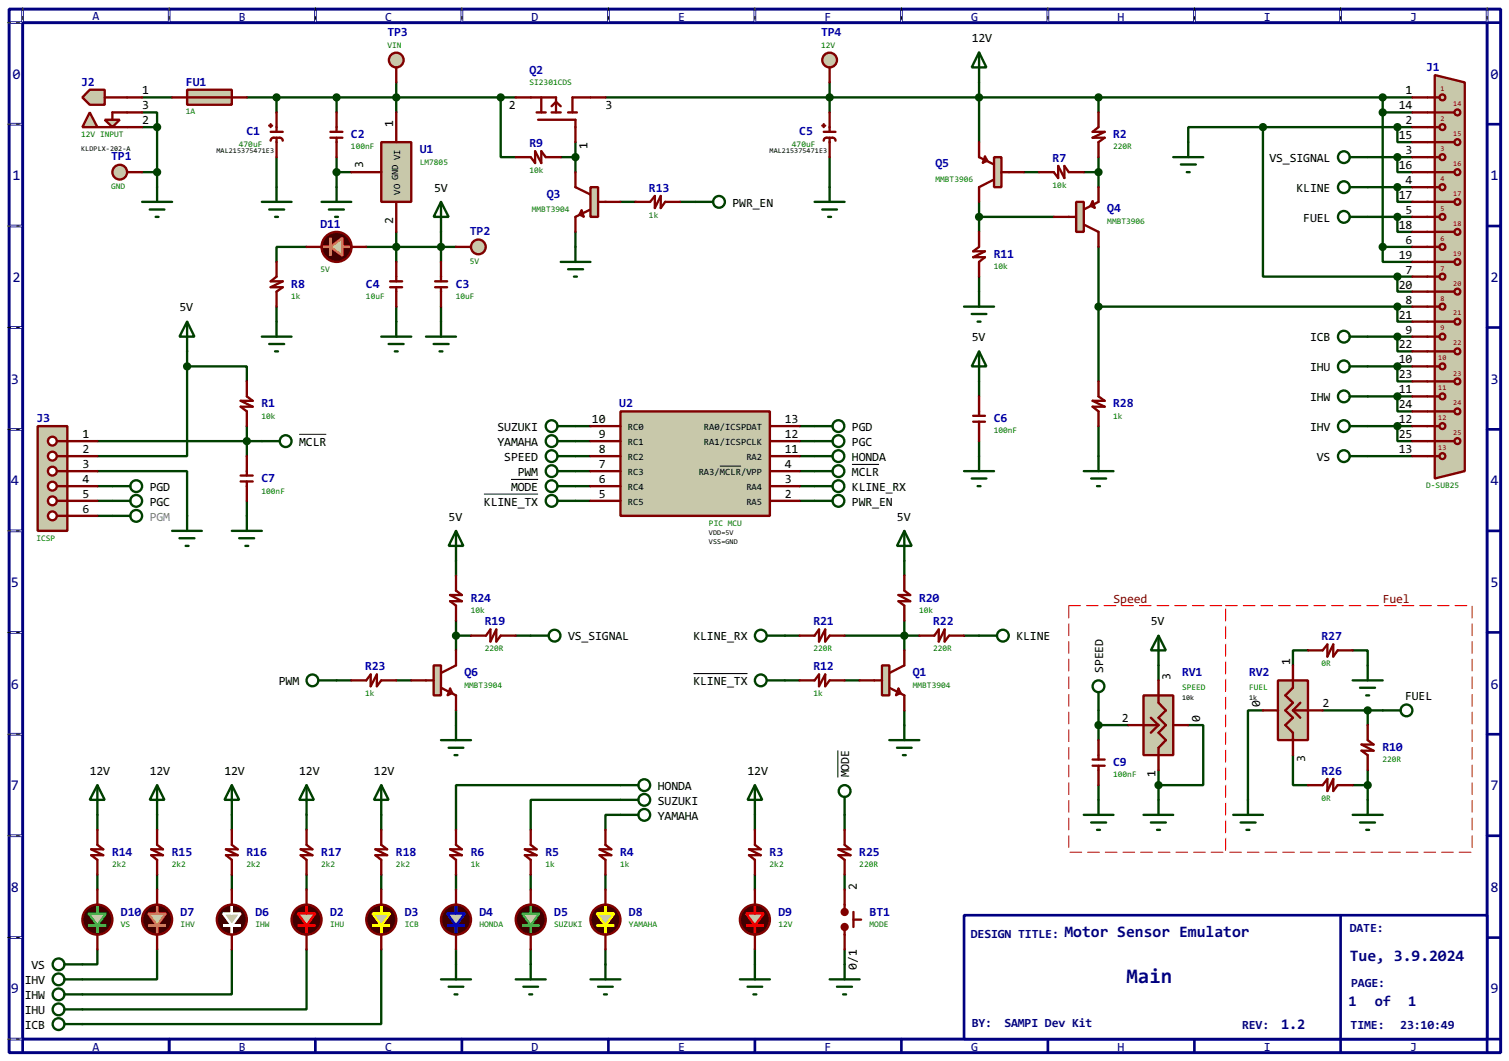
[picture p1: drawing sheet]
<svg xmlns="http://www.w3.org/2000/svg" width="256mm" height="180mm" viewBox="0 0 256 180" stroke-linecap="round" stroke-linejoin="round" font-family="sans-serif">
<path d="M1.6 1.6h253.5v177.3h-253.5zM3.9 3.9h248.9v172.7h-248.9z" fill="none" stroke="#000080" stroke-width=".5"/>
<g fill="none" stroke="#000080" stroke-width=".45">
<path d="M3.9 1.6v2.3h-2.3M28.8 1.6v2.3M53.6 1.6v2.3M78.5 1.6v2.3M103.4 1.6v2.3M128.3 1.6v2.3M153.2 1.6v2.3M178.1 1.6v2.3M203 1.6v2.3M227.9 1.6v2.3M252.8 1.6v2.3h2.3M1.6 21.1h2.3"/>
<path d="M1.6 38.4h2.3M252.8 21.1h2.3M252.8 38.4h2.3M1.6 55.7h2.3M252.8 55.7h2.3M1.6 73h2.3M252.8 73h2.3M1.6 90.2h2.3M252.8 90.2h2.3M1.6 107.5h2.3M252.8 107.5h2.3M1.6 124.8h2.3"/>
<path d="M252.8 124.8h2.3M1.6 142h2.3M1.6 159.3h2.3M252.8 142h2.3M252.8 159.3h2.3M1.6 176.6h2.3v2.3M28.8 176.6v2.3M53.6 176.6v2.3M78.5 176.6v2.3M103.4 176.6v2.3M128.3 176.6v2.3M153.2 176.6v2.3"/>
<path d="M178.1 176.6v2.3M203 176.6v2.3M227.9 176.6v2.3M255.1 176.6h-2.3v2.3"/>
</g>
<g fill="none" stroke="#fff" stroke-width=".17">
<path d="M1.3 3.9h2.3M3.9 1.3v2.3M28.8 1.3v2.3M53.6 1.3v2.3M78.5 1.3v2.3M103.4 1.3v2.3M128.3 1.3v2.3M153.2 1.3v2.3M178.1 1.3v2.3M203 1.3v2.3M227.9 1.3v2.3M252.8 1.3v2.3"/>
<path d="M1.3 21.1h2.3M1.3 38.4h2.3M1.3 55.7h2.3M1.3 73h2.3M1.3 90.2h2.3M1.3 107.5h2.3M1.3 124.8h2.3M1.3 142h2.3M1.3 159.3h2.3M1.3 176.6h2.3"/>
</g>
<g fill="none" stroke="#000" stroke-width=".17" stroke-dasharray=".5 1">
<path d="M1.3 3.9h2.3M3.9 1.3v2.3M28.8 1.3v2.3M53.6 1.3v2.3M78.5 1.3v2.3M103.4 1.3v2.3M128.3 1.3v2.3M153.2 1.3v2.3M178.1 1.3v2.3M203 1.3v2.3M227.9 1.3v2.3M252.8 1.3v2.3"/>
<path d="M1.3 21.1h2.3M1.3 38.4h2.3M1.3 55.7h2.3M1.3 73h2.3M1.3 90.2h2.3M1.3 107.5h2.3M1.3 124.8h2.3M1.3 142h2.3M1.3 159.3h2.3M1.3 176.6h2.3"/>
</g>
<path d="M163.9 155.5h88.9v21.1h-88.9z" fill="#fff" stroke="#000080" stroke-width=".45"/>
<path d="M227.9 155.5v21.1" fill="none" stroke="#000080" stroke-width=".45"/>
<g fill="none" stroke="#004000" stroke-width=".4">
<path d="M24.2 19.1h2.5v2.5M24.2 16.6h5.1M42 16.6h45.7M47 16.6v2.5M57.2 16.6v2.5M67.4 14v5.1M85.1 16.6v10.1h2.6M102.9 16.6h137.2M141 14v5.1M166.4 14v10.2M186.7 16.6v2.5M235 16.6v25.4"/>
<path d="M235 19.1h5.1M24.2 21.6h2.5M24.2 29.3h2.5M26.7 21.6v10.2M47 26.7v5.1M57.2 26.7v5.1M57.2 29.3h2.5M67.4 39.4v5.1M75 39.4v5.1M95.3 26.7h2.5M97.8 24.2v5.1M97.8 39.4v2.6"/>
<path d="M105.5 34.3h2.5M115.6 34.3h2.6M141 26.7v5.1M166.4 34.3v5.1M166.4 36.9h12.7M174 29.3h2.6M184.2 29.3h2.5M186.7 26.7v5.1M214.7 21.6h-12.7v2.6M214.7 21.6v25.4h22.8M214.7 21.6h25.4M229.4 26.7h10.7"/>
<path d="M229.4 31.8h10.7M232.5 36.9h7.6M237.5 21.6v2.6h2.6M237.5 26.7v2.6h2.6M237.5 31.8v2.5h2.6M237.5 36.9v2.5h2.6M31.8 59.7v2.6M47 52.1v2.6M52.1 42h-5.1v2.5M62.3 42h15.2M67.4 52.1v2.6M75 52.1v2.6"/>
<path d="M166.4 47v2.6M186.7 42v22.8M186.7 52.1h53.4M229.4 57.2h10.7M235 42v2.5h5.1M235 42h5.1M237.5 57.2v2.5h2.6M237.5 47v2.6h2.6M237.5 52.1v2.6h2.6M237.5 47h2.6M16.6 75h27.9M31.8 62.3h10.2v2.5"/>
<path d="M31.8 62.3v15.2h-15.2M42 72.4v5.1M97.8 72.4h2.6M97.8 75h2.6M97.8 77.5h2.6M135.9 72.4h2.6M135.9 75h2.6M135.9 77.5h2.6M166.4 64.8v2.6M166.4 75v2.5M186.7 72.4v5.1M229.4 72.4h10.7"/>
<path d="M229.4 77.5h10.7M232.5 62.3h7.6M232.5 67.4h7.6M237.5 62.3v2.5h2.6M237.5 67.4v2.5h2.6M237.5 72.4v2.6h2.6M16.6 80.1h15.2v7.6M16.6 82.6h2.5M16.6 85.1h2.5M16.6 87.7h2.5M42 85.1v2.6M77.5 95.3v2.5"/>
<path d="M97.8 82.6h2.6M97.8 80.1h2.6M97.8 85.1h2.6M135.9 82.6h2.6M135.9 80.1h2.6M135.9 85.1h2.6M153.7 95.3v2.5M57.2 115.6h2.5M67.4 115.6h2.5M77.5 108h2.6M77.5 105.5v5M87.7 108h2.5"/>
<path d="M133.4 115.6h2.5M133.4 108h2.5M143.6 115.6h2.5M143.6 108h12.7M153.7 105.5v5M163.9 108h2.5M196.9 113.1v2.5M222.3 110.5h-2.5v2.6M229.9 110.5h2.6v2.6M16.6 138.5v2.5M26.7 138.5v2.5M39.4 138.5v2.5"/>
<path d="M52.1 138.5v2.5M64.8 138.5v2.5M77.5 120.7v2.5M105.5 138.5h-2.6v2.5M105.5 135.9h-15.3v5.1M105.5 133.4h-28v7.6M128.3 138.5v2.5M143.6 138.5v2.5M153.7 120.7v2.5M186.7 120.7v5.1M186.7 133.4v2.5M186.7 123.2h5.1"/>
<path d="M196.9 130.9v5M202 123.2h2.5v10.2h-7.6M214.7 120.7h-2.6v15.2M219.8 128.3v5.1h2.5M224.8 120.7h10.2M229.9 133.4h2.6M232.5 120.7v2.5M232.5 130.9v5M16.6 148.6v2.6M26.7 148.6v2.6M39.4 148.6v2.6M52.1 148.6v2.6"/>
<path d="M64.8 148.6v2.6M77.5 148.6v2.6M90.2 148.6v2.6M102.9 148.6v2.6M128.3 148.6v2.6M143.6 148.6v2.6M16.6 161.3v2.6h-2.6M26.7 161.3v5.1h-12.7M39.4 161.3v7.7h-25.4M52.1 161.3v10.2h-38.1M64.8 161.3v12.7h-50.8M77.5 161.3v2.6"/>
<path d="M90.2 161.3v2.6M102.9 161.3v2.6M128.3 161.3v2.6M143.6 161.3v2.6"/>
<circle cx="228.4" cy="31.8" r="1"/>
<circle cx="228.4" cy="26.7" r="1"/>
<circle cx="228.4" cy="57.2" r="1"/>
<circle cx="228.4" cy="77.5" r="1"/>
<circle cx="228.4" cy="72.4" r="1"/>
</g>
<circle cx="235" cy="19.1" r=".5" fill="#004000" stroke="#004000" stroke-width=".4"/>
<path d="M19.1 19.1h2.5M16.6 21.6h5" fill="none" stroke="#800000" stroke-width=".4"/>
<path d="M15.3 15.3h2.5v2.5h-2.5l-1.3-1.2z" fill-rule="evenodd" fill="#c8c8aa" stroke="#800000" stroke-width=".4"/>
<path d="M17.8 16.6h3.8" fill="none" stroke="#800000" stroke-width=".4"/>
<path d="M17.8 20.4h2.6l-1.3 1.2z" fill="#c8c8aa" stroke="#800000" stroke-width=".4"/>
<path d="M19.1 19.1v1.3" fill="none" stroke="#800000" stroke-width=".4"/>
<path d="M15.3 19.1l1.3 2.5h-2.6z" fill="#c8c8aa" stroke="#800000" stroke-width=".4"/>
<g fill="none" stroke="#800000" stroke-width=".4">
<path d="M21.6 19.1h2.6M21.6 16.6h2.6M47 19.1v3.3M57.2 19.1v3.3M21.6 21.6h2.6M45.8 21.4h.5M46 23.9l.1-.3 .4-.2 1.3 .1 .3 .4M46 21.1v.5M46 22.4h2.1M47 23.4v3.3M56.2 22.4h2M56.2 23.4h2"/>
<path d="M57.2 23.4v3.3M66.3 47.8h2.1M66.3 48.8h2.1M67.4 44.5v3.3M67.4 48.8v3.3M42 64.8v2.6l1 .7h-2.1l2.1 1h-2.1l1.1 .8v2.5M165.4 70.7h2M165.4 71.7h2M166.4 67.4v3.3M166.4 71.7v3.3M185.7 129.1h2.1M185.7 130.1h2.1"/>
<path d="M186.7 125.8v3.3M186.7 130.1v3.3M143.6 151.2v3.8M143.6 157.5v3.8M145.1 155v2.5M145.1 156.3h1.3"/>
</g>
<g fill="none" stroke="#004000" stroke-width=".4">
<path d="M166.4 8.9l1.3 2.6h-2.5zM166.4 8.9v5.1M24.2 34.3h5.1M25.5 35.6h2.5M26.5 36.9h.5M26.7 31.8v2.5M44.5 34.3h5.1M45.8 35.6h2.5M46.8 36.9h.5M47 31.8v2.5M54.7 34.3h5M55.9 35.6h2.6"/>
<path d="M57 36.9h.5M57.2 31.8v2.5M75 34.3l1.3 2.6h-2.6zM75 34.3v5.1M31.8 54.7l1.3 2.5h-2.6zM31.8 54.7v5M64.8 57.2h5.1M66.1 58.5h2.5M67.1 59.7h.5M67.4 54.7v2.5M72.4 57.2h5.1M73.7 58.5h2.6"/>
<path d="M74.7 59.7h.5M75 54.7v2.5M166.4 59.7l1.3 2.6h-2.5zM166.4 59.7v5.1M44.5 75h3.1M94.8 77.5h3M138.5 75h3M138.5 72.4h3M138.5 77.5h3M166.4 77.5v2.6M19.1 82.6h3.1M19.1 85.1h3.1"/>
<path d="M29.3 90.2h5M30.5 91.5h2.6M31.6 92.8h.5M31.8 87.7v2.5M94.8 82.6h3M94.8 80.1h3M138.5 80.1h3M163.9 80.1h5.1M165.2 81.3h2.5M166.2 82.6h.5M186.7 117.7v3M196.9 108l1.3 2.5h-2.6z"/>
<path d="M196.9 108v5.1M143.6 135.4v3.1M184.2 138.5h5.1M185.5 139.8h2.5M186.7 135.9v2.6M194.4 138.5h5M195.6 139.8h2.6M196.9 135.9v2.6M209.6 138.5h5.1M210.9 139.8h2.5M212.1 135.9v2.6M235 120.7h3.1"/>
<path d="M186.5 141h.5M196.7 141h.5M211.9 141h.5M141 166.4h5.1M142.3 167.7h2.5M143.3 169h.5M143.6 163.9v2.5"/>
<circle cx="48.5" cy="75" r="1"/>
<circle cx="93.7" cy="77.5" r="1"/>
<circle cx="142.5" cy="72.4" r="1"/>
<circle cx="142.5" cy="77.5" r="1"/>
<circle cx="142.5" cy="75" r="1"/>
<circle cx="23.1" cy="82.6" r="1"/>
<circle cx="23.1" cy="85.1" r="1"/>
<circle cx="93.7" cy="82.6" r="1"/>
<circle cx="93.7" cy="80.1" r="1"/>
<circle cx="142.5" cy="80.1" r="1"/>
<circle cx="186.7" cy="116.6" r="1"/>
<circle cx="143.5" cy="134.4" r="1"/>
<circle cx="239" cy="120.7" r="1"/>
</g>
<g fill="#004000" stroke="#004000" stroke-width=".4">
<circle cx="26.7" cy="21.6" r=".5"/>
<circle cx="57.2" cy="16.6" r=".5"/>
<circle cx="235" cy="16.6" r=".5"/>
</g>
<path d="M50.9 73.8h4.6M144.8 78.9h4.6M86.9 81.5h4.6M142.4 127.5v4.6" fill="none" stroke="#000" stroke-width=".17"/>
<g fill="#800000" stroke="#800000" stroke-width=".4">
<circle cx="143.5" cy="157.5" r=".5"/>
<circle cx="143.5" cy="155" r=".5"/>
</g>
<path d="M181.7 102.9h26.6v41.9h-26.6zM208.3 102.9h41.9v41.9h-41.9z" fill="none" stroke="#fff" stroke-width=".17"/>
<path d="M181.7 102.9h26.6v41.9h-26.6zM208.3 102.9h41.9v41.9h-41.9z" fill="none" stroke="#f00" stroke-width=".17" stroke-dasharray="2 1"/>
<circle cx="52.1" cy="156.3" r="2.55" fill="#400000" stroke="#800000" stroke-width=".4"/>
<path d="M50.6 155.2h1.5v-1.2v1.2h1.5l-1.5 2.1h1.5h-3h1.5v1.3v-1.3z" fill-rule="evenodd" fill="#c8c8aa" stroke="#f00" stroke-width=".4"/>
<path d="M52.1 151.2v2.5M52.1 158.8v2.5" fill="none" stroke="#800000" stroke-width=".4"/>
<circle cx="64.8" cy="156.3" r="2.55" fill="#400000" stroke="#800000" stroke-width=".4"/>
<path d="M63.3 155.2h1.5v-1.2v1.2h1.5l-1.5 2.1h1.5h-3h1.5v1.3v-1.3z" fill-rule="evenodd" fill="#c8c8aa" stroke="#ff0" stroke-width=".4"/>
<path d="M64.8 151.2v2.5M64.8 158.8v2.5" fill="none" stroke="#800000" stroke-width=".4"/>
<circle cx="39.4" cy="156.3" r="2.55" fill="#400000" stroke="#800000" stroke-width=".4"/>
<path d="M37.9 155.2h1.5v-1.2v1.2h1.5l-1.5 2.1h1.5h-3h1.5v1.3v-1.3z" fill-rule="evenodd" fill="#c8c8aa" stroke="#fff" stroke-width=".4"/>
<path d="M39.4 151.2v2.5M39.4 158.8v2.5" fill="none" stroke="#800000" stroke-width=".4"/>
<circle cx="26.7" cy="156.3" r="2.55" fill="#400000" stroke="#800000" stroke-width=".4"/>
<path d="M25.2 155.2h1.5v-1.2v1.2h1.5l-1.5 2.1h1.5h-3h1.5v1.3v-1.3z" fill-rule="evenodd" fill="#c8c8aa" stroke="#ff8000" stroke-width=".4"/>
<path d="M26.7 151.2v2.5M26.7 158.8v2.5" fill="none" stroke="#800000" stroke-width=".4"/>
<circle cx="16.5" cy="156.3" r="2.55" fill="#400000" stroke="#800000" stroke-width=".4"/>
<path d="M15 155.2h1.6v-1.2v1.2h1.5l-1.5 2.1h1.5h-3.1h1.6v1.3v-1.3z" fill-rule="evenodd" fill="#c8c8aa" stroke="#00c000" stroke-width=".4"/>
<path d="M16.6 151.2v2.5M16.6 158.8v2.5M128.3 141v2.6l1 .7h-2l2 1h-2l1 .8v2.5" fill="none" stroke="#800000" stroke-width=".4"/>
<path d="M125.8 166.4h5.1M127.1 167.7h2.5M128.1 169h.5M128.3 163.9v2.5" fill="none" stroke="#004000" stroke-width=".4"/>
<circle cx="128.3" cy="156.3" r="2.55" fill="#400000" stroke="#800000" stroke-width=".4"/>
<path d="M126.8 155.2h1.5v-1.2v1.2h1.5l-1.5 2.1h1.5h-3h1.5v1.3v-1.3z" fill-rule="evenodd" fill="#c8c8aa" stroke="#f00" stroke-width=".4"/>
<g fill="none" stroke="#800000" stroke-width=".4">
<path d="M74 47.8h2M74 48.8h2M75 44.5v3.3M75 48.8v3.3M232.5 123.2v2.6l1 .7h-2.1l2.1 1.1h-2.1l1.1 .7v2.6M16.6 141v2.6l1 .7h-2.1l2.1 1h-2.1l1.1 .8v2.5M26.7 141v2.6l1 .7h-2l2 1h-2l1 .8v2.5M39.4 141v2.6l1 .7h-2l2 1h-2l1 .8v2.5M52.1 141v2.6l1 .7h-2l2 1h-2l1 .8v2.5M64.8 141v2.6l1 .7h-2l2 1h-2l1 .8v2.5M77.5 141v2.6l1 .7h-2l2 1h-2l1 .8v2.5M90.2 141v2.6l1 .7h-2l2 1h-2l1 .8v2.5"/>
<path d="M102.9 141v2.6l1 .7h-2l2 1h-2l1 .8v2.5M128.3 151.2v2.5M128.3 158.8v2.5"/>
</g>
<g fill="none" stroke="#004000" stroke-width=".4">
<path d="M199.4 26.7h5.1M200.7 28h2.6M201.7 29.3h.5M202 24.2v2.5M229.4 36.9h3.1M44.5 57.2h5.1M45.8 58.5h2.5M46.8 59.7h.5M47 54.7v2.5M94.8 72.4h3M94.8 75h3M229.4 67.4h3.1"/>
<path d="M229.4 62.3h3.1M130.4 115.6h3M130.4 108h3M16.6 133.4l1.2 2.5h-2.5zM16.6 133.4v5.1M26.7 133.4l1.3 2.5h-2.5zM26.7 133.4v5.1M39.4 133.4l1.3 2.5h-2.5zM39.4 133.4v5.1M52.1 133.4l1.3 2.5h-2.5zM52.1 133.4v5.1M64.8 133.4l1.3 2.5h-2.5z"/>
<path d="M64.8 133.4v5.1M105.5 138.5h3M105.5 135.9h3M105.5 133.4h3M128.3 133.4l1.3 2.5h-2.5zM128.3 133.4v5.1M229.9 138.5h5.1M231.2 139.8h2.5M232.5 135.9v2.6M232.2 141h.5M11 166.4h3M11 163.9h3"/>
<path d="M11 169h3M11 171.5h3M11 174h3"/>
<circle cx="228.4" cy="36.9" r="1"/>
<circle cx="93.7" cy="75" r="1"/>
<circle cx="93.7" cy="72.4" r="1"/>
<circle cx="228.4" cy="67.4" r="1"/>
<circle cx="228.4" cy="62.3" r="1"/>
<circle cx="129.3" cy="108" r="1"/>
<circle cx="129.3" cy="115.6" r="1"/>
<circle cx="109.5" cy="138.5" r="1"/>
<circle cx="109.5" cy="133.4" r="1"/>
<circle cx="109.5" cy="135.9" r="1"/>
<circle cx="9.9" cy="174" r="1"/>
<circle cx="9.9" cy="171.5" r="1"/>
<circle cx="9.9" cy="166.4" r="1"/>
<circle cx="9.9" cy="163.9" r="1"/>
<circle cx="9.9" cy="169" r="1"/>
</g>
<path d="M117.9 114.5h9.2" fill="none" stroke="#000" stroke-width=".17"/>
<circle cx="74.9" cy="42" r=".5" fill="#004000" stroke="#004000" stroke-width=".4"/>
<path d="M105.5 69.9h25.4v17.8h-25.4z" fill="#c8c8aa" stroke="#800000" stroke-width=".4"/>
<g fill="none" stroke="#800000" stroke-width=".4">
<path d="M184.2 38.2l2.5 1.2M186.7 34.3l-2.5 1.3M100.4 72.4h5.1M100.4 75h5.1M100.4 77.5h5.1M130.9 72.4h5M130.9 75h5M130.9 77.5h5M100.4 85.1h5.1M100.4 82.6h5.1M100.4 80.1h5.1M130.9 85.1h5"/>
<path d="M130.9 82.6h5M130.9 80.1h5"/>
</g>
<path d="M122.4 79.2h3.6" fill="none" stroke="#000" stroke-width=".17"/>
<path d="M182.9 34.3h1.3v5.1h-1.3z" fill="#c8c8aa" stroke="#800000" stroke-width=".4"/>
<g fill="none" stroke="#800000" stroke-width=".4">
<path d="M87.7 16.6h6.8v2.5M91.2 19.1h1.6M92 16.6v2.5M93.8 19.1h1.5M93.8 18.1l.7-.8 .8 .8M96.6 19.1h1.5M102.9 16.6h-5.6v2.5M186.7 19.1v2.5l-1 .8h2.1l-2.1 1h2.1l-1.1 .8v2.5M87.7 26.7h2.5l.8 1v-2l1 2v-2l.8 1h2.5M91.5 20.4h6.3v3.8M97.8 31.8l2.6 1.3M100.4 35.6l-2.6 1.3"/>
<path d="M176.6 29.3h2.5l.8 1v-2.1l1 2.1v-2.1l.8 1.1h2.5M179.1 36.9h3.8M185.7 34.2l.4 1.1-.7-.3zM186.7 31.8v2.5M186.7 39.4v2.6M47 44.5v2.5l-1 .8h2.1l-2.1 1h2.1l-1.1 .8v2.5"/>
</g>
<circle cx="85.1" cy="16.6" r=".5" fill="#004000" stroke="#004000" stroke-width=".4"/>
<path d="M100.4 31.8h1.3v5.1h-1.3z" fill="#c8c8aa" stroke="#800000" stroke-width=".4"/>
<path d="M97.8 29.3v2.5M97.8 36.9v2.5M98.9 35.8l.3 1-.7-.3zM101.7 34.3h3.8M108 34.3h2.5l.8-1v2.1l1-2.1v2.1l.8-1.1h2.5M166.4 26.7l2.6 1.3M169 30.5l-2.6 1.3" fill="none" stroke="#800000" stroke-width=".4"/>
<circle cx="97.8" cy="26.7" r=".5" fill="#004000" stroke="#004000" stroke-width=".4"/>
<g fill="none" stroke="#004000" stroke-width=".4">
<path d="M118.2 34.3h3M95.3 44.5h5.1M96.6 45.8h2.5M97.6 47h.5M97.8 42v2.5M138.5 85.1h3"/>
<circle cx="122.2" cy="34.3" r="1"/>
<circle cx="142.5" cy="85.1" r="1"/>
</g>
<path d="M169 26.7h1.2v5.1h-1.2z" fill="#c8c8aa" stroke="#800000" stroke-width=".4"/>
<path d="M166.4 24.2v2.5M166.4 31.8v2.5M166.4 39.4v2.6l-1 .7h2l-2 1h2l-1 .8v2.5M167.4 26.6l.4 .7-.7 .4zM170.2 29.3h3.8" fill="none" stroke="#800000" stroke-width=".4"/>
<g fill="#004000" stroke="#004000" stroke-width=".4">
<circle cx="186.7" cy="29.3" r=".5"/>
<circle cx="186.7" cy="16.6" r=".5"/>
<circle cx="166.4" cy="36.9" r=".5"/>
<circle cx="166.4" cy="16.6" r=".5"/>
</g>
<path d="M163.9 52.1h5.1M165.2 53.4h2.5M166.2 54.7h.5M166.4 49.6v2.5" fill="none" stroke="#004000" stroke-width=".4"/>
<path d="M31.8 15.3h7.6v2.5h-7.6z" fill-rule="evenodd" fill="#c8c8aa" stroke="#800000" stroke-width=".4"/>
<path d="M29.3 16.6h12.7M151.2 116.9l2.5 1.3M153.7 113.1l-2.5 1.3" fill="none" stroke="#800000" stroke-width=".4"/>
<circle cx="47" cy="16.6" r=".5" fill="#004000" stroke="#004000" stroke-width=".4"/>
<path d="M149.9 113.1h1.3v5.1h-1.3z" fill="#c8c8aa" stroke="#800000" stroke-width=".4"/>
<path d="M153.7 97.8v2.6l1 .7h-2l2 1.1h-2l1 .7v2.6M80.1 108h2.5l.8-1v2l1-2v2l.7-1h2.6M135.9 115.6h2.6l.7-1v2l1.1-2v2l.7-1h2.6M135.9 108h2.6l.7-1v2l1.1-2v2l.7-1h2.6M146.1 115.6h3.8M152.7 117l.4 .8-.8 .3zM153.7 110.5v2.6M153.7 118.2v2.5M156.3 108h2.5l.8-1v2l1-2v2l.7-1h2.6" fill="none" stroke="#800000" stroke-width=".4"/>
<g fill="none" stroke="#004000" stroke-width=".4">
<path d="M94.8 85.1h3M138.5 82.6h3M153.7 90.2l1.3 2.6h-2.5zM153.7 90.2v5.1M54.2 115.6h3M90.2 108h3.1M166.4 108h3.1M151.2 125.8h5.1M152.5 127.1h2.5M153.5 128.3h.5M153.7 123.2v2.6"/>
<circle cx="93.7" cy="85.1" r="1"/>
<circle cx="142.5" cy="82.6" r="1"/>
<circle cx="53.1" cy="115.6" r="1"/>
<circle cx="94.2" cy="108" r="1"/>
<circle cx="170.4" cy="108" r="1"/>
</g>
<circle cx="153.7" cy="108" r=".5" fill="#004000" stroke="#004000" stroke-width=".4"/>
<path d="M82.3 84h9.2" fill="none" stroke="#000" stroke-width=".17"/>
<g fill="#c8c8aa" stroke="#800000" stroke-width=".4">
<path d="M243.9 12.8l5.1 1.2v66.1l-5.1 1.2z" fill-rule="evenodd"/>
<circle cx="245.1" cy="16.6" r=".5"/>
<circle cx="245.1" cy="21.6" r=".5"/>
<circle cx="245.1" cy="26.7" r=".5"/>
<circle cx="245.1" cy="31.8" r=".5"/>
<circle cx="245.1" cy="36.9" r=".5"/>
<circle cx="245.1" cy="42" r=".5"/>
<circle cx="245.1" cy="47" r=".5"/>
<circle cx="245.1" cy="52.1" r=".5"/>
<circle cx="245.1" cy="57.2" r=".5"/>
<circle cx="245.1" cy="62.3" r=".5"/>
<circle cx="245.1" cy="67.4" r=".5"/>
<circle cx="245.1" cy="72.4" r=".5"/>
<circle cx="247.7" cy="19.1" r=".5"/>
<circle cx="247.7" cy="24.2" r=".5"/>
<circle cx="247.7" cy="29.3" r=".5"/>
<circle cx="247.7" cy="34.3" r=".5"/>
<circle cx="247.7" cy="39.4" r=".5"/>
<circle cx="247.7" cy="44.5" r=".5"/>
<circle cx="247.7" cy="49.6" r=".5"/>
<circle cx="247.7" cy="54.7" r=".5"/>
<circle cx="247.7" cy="59.7" r=".5"/>
<circle cx="247.7" cy="64.8" r=".5"/>
<circle cx="247.7" cy="69.9" r=".5"/>
<circle cx="247.7" cy="75" r=".5"/>
<circle cx="245.1" cy="77.5" r=".5"/>
</g>
<g fill="none" stroke="#800000" stroke-width=".4">
<path d="M240.1 16.6h4.6M240.1 19.1h7.1M240.1 21.6h4.6M240.1 24.2h7.1M240.1 26.7h4.6M240.1 29.3h7.1M240.1 31.8h4.6M240.1 34.3h7.1M240.1 36.9h4.6M240.1 39.4h7.1M240.1 42h4.6M240.1 44.5h7.1"/>
<path d="M240.1 47h4.6M240.1 49.6h7.1M240.1 52.1h4.6M240.1 54.7h7.1M240.1 57.2h4.6M240.1 59.7h7.1M240.1 62.3h4.6M240.1 64.8h7.1M240.1 67.4h4.6M240.1 69.9h7.1M240.1 72.4h4.6M240.1 75h7.1"/>
<path d="M240.1 77.5h4.6"/>
</g>
<g fill="#004000" stroke="#004000" stroke-width=".4">
<circle cx="235" cy="42" r=".5"/>
<circle cx="237.5" cy="21.6" r=".5"/>
<circle cx="237.5" cy="26.7" r=".5"/>
<circle cx="237.5" cy="31.8" r=".5"/>
<circle cx="237.5" cy="36.9" r=".5"/>
<circle cx="237.5" cy="57.2" r=".5"/>
<circle cx="237.5" cy="62.3" r=".5"/>
<circle cx="237.5" cy="67.4" r=".5"/>
<circle cx="237.5" cy="72.4" r=".5"/>
</g>
<path d="M6.4 72.4h5.1v17.8h-5.1z" fill="#c8c8aa" stroke="#800000" stroke-width=".4"/>
<path d="M9.7 75h1.8" fill="none" stroke="#800000" stroke-width=".4"/>
<circle cx="8.9" cy="75" r=".75" fill="#feffff" stroke="#800000" stroke-width=".4"/>
<path d="M9.7 77.5h1.8" fill="none" stroke="#800000" stroke-width=".4"/>
<circle cx="8.9" cy="77.5" r=".75" fill="#feffff" stroke="#800000" stroke-width=".4"/>
<path d="M9.7 80.1h1.8" fill="none" stroke="#800000" stroke-width=".4"/>
<circle cx="8.9" cy="80.1" r=".75" fill="#feffff" stroke="#800000" stroke-width=".4"/>
<path d="M9.7 82.6h1.8" fill="none" stroke="#800000" stroke-width=".4"/>
<circle cx="8.9" cy="82.6" r=".75" fill="#feffff" stroke="#800000" stroke-width=".4"/>
<path d="M9.7 85.1h1.8" fill="none" stroke="#800000" stroke-width=".4"/>
<circle cx="8.9" cy="85.1" r=".75" fill="#feffff" stroke="#800000" stroke-width=".4"/>
<path d="M9.7 87.7h1.8" fill="none" stroke="#800000" stroke-width=".4"/>
<circle cx="8.9" cy="87.7" r=".75" fill="#feffff" stroke="#800000" stroke-width=".4"/>
<path d="M11.5 75h5.1M11.5 77.5h5.1M11.5 80.1h5.1M11.5 82.6h5.1M11.5 85.1h5.1M11.5 87.7h5.1" fill="none" stroke="#800000" stroke-width=".4"/>
<circle cx="31.8" cy="62.3" r=".5" fill="#004000" stroke="#004000" stroke-width=".4"/>
<g fill="none" stroke="#004000" stroke-width=".4">
<path d="M19.1 87.7h3.1"/>
<circle cx="23.1" cy="87.7" r="1"/>
</g>
<path d="M64.8 24.2h5.1v10.1h-5.1z" fill="#c8c8aa" stroke="#800000" stroke-width=".4"/>
<path d="M67.4 19.1v5.1M141 19.1v3.3M59.7 29.3h5.1M67.4 34.3v5.1M139.8 21.4h.5M140 23.9l.1-.3 .4-.2 1.3 .1 .2 .4M140 21.1v.5M140 22.4h2M141 23.4v3.3" fill="none" stroke="#800000" stroke-width=".4"/>
<g fill="#004000" stroke="#004000" stroke-width=".4">
<circle cx="67.3" cy="16.6" r=".5"/>
<circle cx="67.3" cy="42" r=".5"/>
<circle cx="57.2" cy="29.3" r=".5"/>
<circle cx="141" cy="16.6" r=".5"/>
</g>
<g fill="none" stroke="#004000" stroke-width=".4">
<path d="M138.5 34.3h5.1M139.8 35.6h2.5M140.8 36.9h.5M141 31.8v2.5M75 166.4h5.1M76.3 167.7h2.5M77.3 169h.5M77.5 163.9v2.5M87.7 166.4h5.1M89 167.7h2.5M90 169h.5M90.2 163.9v2.5"/>
<path d="M100.4 166.4h5.1M101.7 167.7h2.5M102.7 169h.5M102.9 163.9v2.5"/>
</g>
<circle cx="102.9" cy="156.3" r="2.55" fill="#400000" stroke="#800000" stroke-width=".4"/>
<path d="M101.4 155.2h1.5v-1.2v1.2h1.5l-1.5 2.1h1.5h-3h1.5v1.3v-1.3z" fill-rule="evenodd" fill="#c8c8aa" stroke="#ff0" stroke-width=".4"/>
<path d="M102.9 151.2v2.5M102.9 158.8v2.5" fill="none" stroke="#800000" stroke-width=".4"/>
<circle cx="90.2" cy="156.3" r="2.55" fill="#400000" stroke="#800000" stroke-width=".4"/>
<path d="M88.7 155.2h1.5v-1.2v1.2h1.5l-1.5 2.1h1.5h-3h1.5v1.3v-1.3z" fill-rule="evenodd" fill="#c8c8aa" stroke="#00c000" stroke-width=".4"/>
<path d="M90.2 151.2v2.5M90.2 158.8v2.5" fill="none" stroke="#800000" stroke-width=".4"/>
<circle cx="77.5" cy="156.3" r="2.55" fill="#400000" stroke="#800000" stroke-width=".4"/>
<path d="M76 155.2h1.5v-1.2v1.2h1.5l-1.5 2.1h1.5h-3h1.5v1.3v-1.3z" fill-rule="evenodd" fill="#c8c8aa" stroke="#00f" stroke-width=".4"/>
<path d="M75 116.9l2.5 1.3M77.5 113.1l-2.5 1.3M77.5 151.2v2.5M77.5 158.8v2.5" fill="none" stroke="#800000" stroke-width=".4"/>
<path d="M73.7 113.1h1.3v5.1h-1.3z" fill="#c8c8aa" stroke="#800000" stroke-width=".4"/>
<path d="M77.5 97.8v2.6l1 .7h-2l2 1.1h-2l1 .7v2.6M59.7 115.6h2.6l.7-1v2l1.1-2v2l.7-1h2.6M69.9 115.6h3.8M76.5 117l.4 .8-.8 .3zM77.5 110.5v2.6M77.5 118.2v2.5M143.6 141v2.6l1 .7h-2.1l2.1 1h-2.1l1.1 .8v2.5" fill="none" stroke="#800000" stroke-width=".4"/>
<path d="M77.5 90.2l1.3 2.6h-2.5zM77.5 90.2v5.1M75 125.8h5.1M76.3 127.1h2.5M77.3 128.3h.5M77.5 123.2v2.6" fill="none" stroke="#004000" stroke-width=".4"/>
<circle cx="77.5" cy="108" r=".5" fill="#004000" stroke="#004000" stroke-width=".4"/>
<circle cx="57.2" cy="42" r="2.55" fill="#400000" stroke="#800000" stroke-width=".4"/>
<path d="M56.2 40.4v1.6h-1.3h1.3l2-1.6v1.6h1.3h-1.3v1.5l-2-1.5v1.5z" fill-rule="evenodd" fill="#c8c8aa" stroke="#ff8000" stroke-width=".4"/>
<path d="M52.1 42h2.6M59.7 42h2.6" fill="none" stroke="#800000" stroke-width=".4"/>
<circle cx="20.3" cy="29.3" r="1.25" fill="#c8c8aa" stroke="#800000" stroke-width=".4"/>
<path d="M21.6 29.3h2.6" fill="none" stroke="#800000" stroke-width=".4"/>
<circle cx="26.7" cy="29.3" r=".5" fill="#004000" stroke="#004000" stroke-width=".4"/>
<path d="M194.4 118.2h5v10.1h-5z" fill="#c8c8aa" stroke="#800000" stroke-width=".4"/>
<path d="M196.9 115.6v3.8l1.3 1.3-1.3 1.3 1.3 1.2-1.3 1.3 1.3 1.3-1.3 1.3v3.8M191.8 123.2h5.1M195.6 122l1.3 1.2M196.9 123.2l-1.3 1.3M199.4 123.2h2.6" fill="none" stroke="#800000" stroke-width=".4"/>
<circle cx="186.7" cy="123.2" r=".5" fill="#004000" stroke="#004000" stroke-width=".4"/>
<path d="M217.2 115.6h5.1v10.2h-5.1z" fill="#c8c8aa" stroke="#800000" stroke-width=".4"/>
<path d="M186.7 64.8v2.6l1.1 .7h-2.1l2.1 1h-2.1l1 .8v2.5M219.8 113.1v3.8l-1.3 1.3 1.3 1.2-1.3 1.3 1.3 1.3-1.3 1.2 1.3 1.3v3.8M221 119.4l-1.2 1.3M222.3 110.5h2.5l.8-1v2.1l1-2.1v2.1l.8-1.1h2.5M214.7 120.7h2.5M219.8 120.7h5M219.8 120.7l1.2 1.3M222.3 133.4h2.5l.8-1v2l1-2v2l.8-1h2.5" fill="none" stroke="#800000" stroke-width=".4"/>
<g fill="#004000" stroke="#004000" stroke-width=".4">
<circle cx="196.9" cy="133.4" r=".5"/>
<circle cx="232.4" cy="120.7" r=".5"/>
<circle cx="232.4" cy="133.4" r=".5"/>
<circle cx="237.5" cy="47" r=".5"/>
<circle cx="214.6" cy="21.6" r=".5"/>
<circle cx="237.5" cy="52.1" r=".5"/>
<circle cx="186.7" cy="52.1" r=".5"/>
</g>
<path d="M186.7 77.5v2.6M184.2 80.1h5.1M185.5 81.3h2.5M186.5 82.6h.5M229.9 115.6h5.1M231.2 116.9h2.5M232.2 118.2h.5M232.5 113.1v2.5" fill="none" stroke="#004000" stroke-width=".4"/>
<circle cx="81.3" cy="42" r="1.25" fill="#c8c8aa" stroke="#800000" stroke-width=".4"/>
<path d="M77.5 42h2.6" fill="none" stroke="#800000" stroke-width=".4"/>
<circle cx="67.3" cy="10.2" r="1.25" fill="#c8c8aa" stroke="#800000" stroke-width=".4"/>
<path d="M67.4 11.5v2.5" fill="none" stroke="#800000" stroke-width=".4"/>
<circle cx="141" cy="10.2" r="1.25" fill="#c8c8aa" stroke="#800000" stroke-width=".4"/>
<path d="M141 11.5v2.5M42 77.5v3.3M40.9 80.8h2.1M40.9 81.8h2.1M42 81.8v3.3" fill="none" stroke="#800000" stroke-width=".4"/>
<path d="M39.4 90.2h5.1M40.7 91.5h2.5M41.7 92.8h.5M42 87.7v2.5" fill="none" stroke="#004000" stroke-width=".4"/>
<circle cx="41.9" cy="75" r=".5" fill="#004000" stroke="#004000" stroke-width=".4"/>
<text font-size="4.2" fill="#000080" x="191.5" y="167">Main</text>
<g font-size="3.2" fill="#000080">
<text x="180.9" y="159.3">Motor Sensor Emulator</text>
<text x="229.4" y="163.2">Tue, 3.9.2024</text>
</g>
<g font-size="3" fill="#000080">
<text x="2.1" y="13.4">0</text>
<text x="253.4" y="13.4">0</text>
<text x="2.1" y="30.7">1</text>
<text x="253.4" y="30.7">1</text>
<text x="2.1" y="47.9">2</text>
<text x="253.4" y="47.9">2</text>
<text x="1.9" y="65.2">3</text>
<text x="253.4" y="65.2">3</text>
<text x="1.9" y="82.5">4</text>
<text x="253.4" y="82.5">4</text>
<text x="1.9" y="99.8">5</text>
<text x="253.4" y="99.8">5</text>
<text x="1.9" y="117">6</text>
<text x="253.4" y="117">6</text>
<text x="1.9" y="134.3">7</text>
<text x="253.4" y="134.3">7</text>
<text x="1.9" y="151.6">8</text>
<text x="253.4" y="151.6">8</text>
<text x="1.9" y="168.8">9</text>
<text x="229.2" y="170.9">1</text>
<text x="233.7" y="170.9">of</text>
<text x="239.4" y="170.9">1</text>
<text x="253.4" y="168.8">9</text>
<text x="217.8" y="174.9">1.2</text>
</g>
<g font-size="2.5" fill="#000080">
<text x="15.7" y="3.4">A</text>
<text x="40.6" y="3.6">B</text>
<text x="65.5" y="3.6">C</text>
<text x="90.4" y="3.6">D</text>
<text x="115.3" y="3.6">E</text>
<text x="140.2" y="3.6">F</text>
<text x="165.1" y="3.6">G</text>
<text x="190" y="3.6">H</text>
<text x="214.8" y="3.6">I</text>
<text x="239.7" y="3.6">J</text>
<text x="165" y="159.4">DESIGN TITLE:</text>
<text x="229.4" y="158.3">DATE:</text>
<text x="229.7" y="167.7">PAGE:</text>
<text x="15.7" y="178.7">A</text>
<text x="40.6" y="178.7">B</text>
<text x="65.5" y="178.7">C</text>
<text x="90.4" y="178.7">D</text>
<text x="115.3" y="178.7">E</text>
<text x="140.2" y="178.7">F</text>
<text x="165.1" y="178.7">G</text>
<text x="165.2" y="174.6">BY:</text>
<text x="170.7" y="174.6">SAMPI Dev Kit</text>
<text x="190" y="178.7">H</text>
<text x="211.1" y="174.8">REV:</text>
<text x="214.8" y="178.7">I</text>
<text x="229.6" y="174.8">TIME:</text>
<text x="238" y="174.8">23:10:49</text>
<text x="239.7" y="178.7">J</text>
</g>
<g font-size="2.5" fill="#0000c0">
<text x="65.9" y="6.2">TP3</text>
<text x="139.6" y="6.2">TP4</text>
<text x="13.8" y="14.5">J2</text>
<text x="31.6" y="14.5">FU1</text>
<text x="90" y="12.5">Q2</text>
<text x="242.4" y="12">J1</text>
<text x="41.9" y="22.9">C1</text>
<text x="59.7" y="23.5">C2</text>
<text x="135.9" y="22.9">C5</text>
<text x="189.2" y="23.5">R2</text>
<text x="18.9" y="27.2">TP1</text>
<text x="71.4" y="26">U1</text>
<text x="90" y="25">R9</text>
<text x="159" y="28.5">Q5</text>
<text x="178.9" y="27.5">R7</text>
<text x="93" y="33.6">Q3</text>
<text x="110.3" y="32.6">R13</text>
<text x="54.5" y="38.7">D11</text>
<text x="79.9" y="40">TP2</text>
<text x="188.2" y="36">Q4</text>
<text x="168.9" y="43.8">R11</text>
<text x="49.5" y="48.9">R8</text>
<text x="62.2" y="48.9">C4</text>
<text x="77.5" y="48.9">C3</text>
<text x="6.2" y="71.7">J3</text>
<text x="44.5" y="69.2">R1</text>
<text x="105.3" y="69.2">U2</text>
<text x="168.9" y="71.8">C6</text>
<text x="189.2" y="69.2">R28</text>
<text x="44.5" y="81.9">C7</text>
<text x="80" y="102.2">R24</text>
<text x="82.4" y="106.3">R19</text>
<text x="138.3" y="106.3">R21</text>
<text x="156.2" y="102.2">R20</text>
<text x="158.6" y="106.3">R22</text>
<text x="62.1" y="113.9">R23</text>
<text x="138.3" y="113.9">R12</text>
<text x="224.6" y="108.8">R27</text>
<text x="79" y="114.9">Q6</text>
<text x="155.2" y="114.9">Q1</text>
<text x="200.9" y="114.9">RV1</text>
<text x="212.3" y="114.9">RV2</text>
<text x="189.2" y="130.2">C9</text>
<text x="224.6" y="131.7">R26</text>
<text x="235" y="127.6">R10</text>
<text x="19.1" y="145.4">R14</text>
<text x="29.2" y="145.4">R15</text>
<text x="41.9" y="145.4">R16</text>
<text x="54.6" y="145.4">R17</text>
<text x="67.3" y="145.4">R18</text>
<text x="80" y="145.4">R6</text>
<text x="92.7" y="145.4">R5</text>
<text x="105.4" y="145.4">R4</text>
<text x="130.8" y="145.4">R3</text>
<text x="146.1" y="145.4">R25</text>
<text x="20.6" y="155.6">D10</text>
<text x="30.7" y="155.6">D7</text>
<text x="43.4" y="155.6">D6</text>
<text x="56.1" y="155.6">D2</text>
<text x="68.8" y="155.6">D3</text>
<text x="81.5" y="155.6">D4</text>
<text x="94.2" y="155.6">D5</text>
<text x="106.9" y="155.6">D8</text>
<text x="132.3" y="155.6">D9</text>
<text x="147.8" y="155.6">BT1</text>
</g>
<g font-size="2.5">
<text x="165.2" y="7.2">12V</text>
<text x="24.2" y="16.1">1</text>
<text x="238.9" y="16.1">1</text>
<text x="24.2" y="18.6">3</text>
<text x="24.2" y="21.1">2</text>
<text x="66.9" y="21.6" transform="rotate(-90 66.9 21.6)">1</text>
<text x="86.5" y="18.6">2</text>
<text x="102.9" y="18.6">3</text>
<text x="237.8" y="18.6">14</text>
<text x="237.8" y="23.6">15</text>
<text x="238.9" y="21.1">2</text>
<text x="61.7" y="28.6" transform="rotate(-90 61.7 28.6)">3</text>
<text x="99.8" y="25.3" transform="rotate(-90 99.8 25.3)">1</text>
<text x="215.8" y="27.5">VS_SIGNAL</text>
<text x="237.8" y="28.8">16</text>
<text x="238.9" y="26.2">3</text>
<text x="73.8" y="32.6">5V</text>
<text x="124.5" y="35.1">PWR_EN</text>
<text x="220.4" y="32.6">KLINE</text>
<text x="237.8" y="33.8">17</text>
<text x="238.9" y="31.3">4</text>
<text x="66.9" y="38" transform="rotate(-90 66.9 38)">2</text>
<text x="221.5" y="37.7">FUEL</text>
<text x="237.8" y="38.9">18</text>
<text x="238.9" y="36.3">5</text>
<text x="238.9" y="41.5">6</text>
<text x="237.8" y="44">19</text>
<text x="238.9" y="46.5">7</text>
<text x="30.5" y="52.9">5V</text>
<text x="237.8" y="49">20</text>
<text x="238.9" y="51.6">8</text>
<text x="165.2" y="58">5V</text>
<text x="222.7" y="58">ICB</text>
<text x="237.8" y="54.2">21</text>
<text x="237.8" y="59.2">22</text>
<text x="238.9" y="56.7">9</text>
<text x="222.7" y="63.1">IHU</text>
<text x="237.8" y="61.7">10</text>
<text x="237.8" y="64.3">23</text>
<text x="100.6" y="71.9">10</text>
<text x="133.4" y="71.9">13</text>
<text x="222.7" y="68.1">IHW</text>
<text x="237.8" y="66.9">11</text>
<text x="237.8" y="69.4">24</text>
<text x="237.8" y="71.9">12</text>
<text x="14" y="74.4">1</text>
<text x="14" y="77">2</text>
<text x="50.9" y="75.8">MCLR</text>
<text x="84.6" y="73.2">SUZUKI</text>
<text x="84.6" y="75.8">YAMAHA</text>
<text x="101.8" y="77">8</text>
<text x="101.8" y="74.4">9</text>
<text x="133.4" y="74.4">12</text>
<text x="133.4" y="77">11</text>
<text x="144.8" y="73.2">PGD</text>
<text x="144.8" y="75.8">PGC</text>
<text x="222.7" y="73.2">IHV</text>
<text x="237.8" y="74.4">25</text>
<text x="237.8" y="77">13</text>
<text x="14" y="79.6">3</text>
<text x="14" y="82.1">4</text>
<text x="25.5" y="83.4">PGD</text>
<text x="85.7" y="78.3">SPEED</text>
<text x="86.9" y="83.4">MODE</text>
<text x="88" y="80.8">PWM</text>
<text x="101.8" y="82.1">6</text>
<text x="101.8" y="79.6">7</text>
<text x="133.4" y="79.6">4</text>
<text x="133.4" y="82.1">3</text>
<text x="144.8" y="80.8">MCLR</text>
<text x="144.8" y="78.3">HONDA</text>
<text x="144.8" y="83.4">KLINE_RX</text>
<text x="223.8" y="78.3">VS</text>
<text x="14" y="84.6">5</text>
<text x="14" y="87.1">6</text>
<text x="25.5" y="85.9">PGC</text>
<text x="76.3" y="88.5">5V</text>
<text x="82.3" y="85.9">KLINE_TX</text>
<text x="101.8" y="84.6">5</text>
<text x="133.4" y="84.6">2</text>
<text x="144.8" y="85.9">PWR_EN</text>
<text x="152.5" y="88.5">5V</text>
<text x="195.6" y="106.3">5V</text>
<text x="96.6" y="108.8">VS_SIGNAL</text>
<text x="117.9" y="108.8">KLINE_RX</text>
<text x="172.8" y="108.8">KLINE</text>
<text x="219.3" y="113.1" transform="rotate(-90 219.3 113.1)">1</text>
<text x="47.4" y="116.4">PWM</text>
<text x="117.9" y="116.4">KLINE_TX</text>
<text x="187.5" y="114.3" transform="rotate(-90 187.5 114.3)">SPEED</text>
<text x="199" y="115.6" transform="rotate(-90 199 115.6)">3</text>
<text x="238.8" y="119">FUEL</text>
<text x="190.7" y="122.7">2</text>
<text x="204" y="122.6" transform="rotate(-90 204 122.6)">0</text>
<text x="214.2" y="120" transform="rotate(-90 214.2 120)">0</text>
<text x="224.8" y="120.2">2</text>
<text x="15.3" y="131.7">12V</text>
<text x="25.5" y="131.7">12V</text>
<text x="38.2" y="131.7">12V</text>
<text x="50.9" y="131.7">12V</text>
<text x="63.6" y="131.7">12V</text>
<text x="127.1" y="131.7">12V</text>
<text x="221.8" y="129.5" transform="rotate(-90 221.8 129.5)">3</text>
<text x="111.8" y="136.7">SUZUKI</text>
<text x="111.8" y="134.2">HONDA</text>
<text x="144.4" y="132.1" transform="rotate(-90 144.4 132.1)">MODE</text>
<text x="196.4" y="132" transform="rotate(-90 196.4 132)">1</text>
<text x="111.8" y="139.3">YAMAHA</text>
<text x="145.6" y="151.2" transform="rotate(-90 145.6 151.2)">2</text>
<text x="4.2" y="167.2">IHV</text>
<text x="5.4" y="164.7">VS</text>
<text x="145.6" y="164.7" transform="rotate(-90 145.6 164.7)">0/1</text>
<text x="4.2" y="169.8">IHW</text>
<text x="4.2" y="172.3">IHU</text>
<text x="4.2" y="174.8">ICB</text>
</g>
<text font-size="2.5" fill="#808080" x="25.5" y="88.5">PGM</text>
<g font-size="2.5" fill="#800000">
<text x="189.3" y="102.4">Speed</text>
<text x="235" y="102.4">Fuel</text>
</g>
<g font-size="1.9">
<text x="68" y="33" transform="rotate(-90 68 33)">VO GND VI</text>
<text x="106.7" y="75.6">RC1</text>
<text x="106.7" y="73">RC0</text>
<text x="119.7" y="73">RA0/ICSPDAT</text>
<text x="119.7" y="75.6">RA1/ICSPCLK</text>
<text x="106.7" y="83.3">RC4</text>
<text x="106.7" y="80.7">RC3</text>
<text x="106.7" y="78.2">RC2</text>
<text x="118.8" y="80.7">RA3/MCLR/VPP</text>
<text x="126.9" y="78.2">RA2</text>
<text x="126.9" y="83.3">RA4</text>
<text x="106.7" y="85.7">RC5</text>
<text x="126.9" y="85.7">RA5</text>
</g>
<g font-size="1.7" fill="#008000">
<text x="65.9" y="8.1">VIN</text>
<text x="139.6" y="8.1">12V</text>
<text x="90" y="14.5">SI2301CDS</text>
<text x="13.8" y="23.3">12V INPUT</text>
<text x="31.6" y="19.4">1A</text>
<text x="40.6" y="24.9">470uF</text>
<text x="59.7" y="25.4">100nF</text>
<text x="71.4" y="27.9">LM7805</text>
<text x="90" y="29.3">10k</text>
<text x="134.6" y="24.9">470uF</text>
<text x="189.2" y="25.4">220R</text>
<text x="18.9" y="32.1">GND</text>
<text x="90.4" y="36">MMBT3904</text>
<text x="159" y="30.9">MMBT3906</text>
<text x="178.9" y="31.9">10k</text>
<text x="110.3" y="37">1k</text>
<text x="188.2" y="38">MMBT3906</text>
<text x="54.5" y="46.2">5V</text>
<text x="79.9" y="44.8">5V</text>
<text x="168.9" y="45.8">10k</text>
<text x="49.5" y="50.8">1k</text>
<text x="62.2" y="50.8">10uF</text>
<text x="77.5" y="50.8">10uF</text>
<text x="44.5" y="71.2">10k</text>
<text x="189.2" y="71.2">1k</text>
<text x="168.9" y="73.7">100nF</text>
<text x="44.5" y="83.9">100nF</text>
<text x="242.4" y="82.9">D-SUB25</text>
<text x="120.5" y="89.3">PIC MCU</text>
<text x="6.2" y="91.9">ICSP</text>
<text x="80" y="104.2">10k</text>
<text x="156.2" y="104.2">10k</text>
<text x="82.4" y="110.7">220R</text>
<text x="138.3" y="110.7">220R</text>
<text x="158.6" y="110.7">220R</text>
<text x="224.6" y="113.2">0R</text>
<text x="62.1" y="118.3">1k</text>
<text x="79" y="116.9">MMBT3904</text>
<text x="138.3" y="118.3">1k</text>
<text x="155.2" y="116.9">MMBT3904</text>
<text x="200.9" y="117.3">SPEED</text>
<text x="212.3" y="117.3">FUEL</text>
<text x="235" y="129.6">220R</text>
<text x="189.2" y="132.1">100nF</text>
<text x="224.6" y="136.1">0R</text>
<text x="19.1" y="147.4">2k2</text>
<text x="29.2" y="147.4">2k2</text>
<text x="41.9" y="147.4">2k2</text>
<text x="54.6" y="147.4">2k2</text>
<text x="67.3" y="147.4">2k2</text>
<text x="80" y="147.4">1k</text>
<text x="92.7" y="147.4">1k</text>
<text x="105.4" y="147.4">1k</text>
<text x="130.8" y="147.4">2k2</text>
<text x="146.1" y="147.4">220R</text>
<text x="20.6" y="157.5">VS</text>
<text x="30.7" y="157.5">IHV</text>
<text x="43.4" y="157.5">IHW</text>
<text x="56.1" y="157.5">IHU</text>
<text x="68.8" y="157.5">ICB</text>
<text x="81.5" y="157.5">HONDA</text>
<text x="94.2" y="157.5">SUZUKI</text>
<text x="106.9" y="157.5">YAMAHA</text>
<text x="132.3" y="157.5">12V</text>
<text x="147.8" y="157.5">MODE</text>
</g>
<g font-size="1.5" fill="#800000">
<text x="244.8" y="15.5">1</text>
<text x="244.8" y="20.6">2</text>
<text x="247" y="18">14</text>
<text x="247" y="23.1">15</text>
<text x="244.8" y="25.7">3</text>
<text x="247" y="28.2">16</text>
<text x="244.8" y="30.7">4</text>
<text x="244.8" y="35.9">5</text>
<text x="247" y="33.3">17</text>
<text x="244.8" y="40.9">6</text>
<text x="247" y="38.4">18</text>
<text x="244.8" y="46">7</text>
<text x="247" y="43.4">19</text>
<text x="244.8" y="51.1">8</text>
<text x="247" y="48.6">20</text>
<text x="247" y="53.6">21</text>
<text x="244.8" y="56.1">9</text>
<text x="247" y="58.7">22</text>
<text x="244.5" y="61.3">10</text>
<text x="247" y="63.8">23</text>
<text x="244.5" y="66.3">11</text>
<text x="244.5" y="71.4">12</text>
<text x="247" y="68.8">24</text>
<text x="244.5" y="76.5">13</text>
<text x="247" y="74">25</text>
</g>
<g font-size="1.5">
<text x="13.8" y="25.6">KLDPLX-202-A</text>
<text x="36.8" y="25.9">MAL215375471E3</text>
<text x="130.8" y="25.9">MAL215375471E3</text>
<text x="120.5" y="90.9">VDD=5V</text>
<text x="120.5" y="92.4">VSS=GND</text>
<text x="200.9" y="118.9">10k</text>
<text x="212.3" y="118.9">1k</text>
</g>
</svg>
